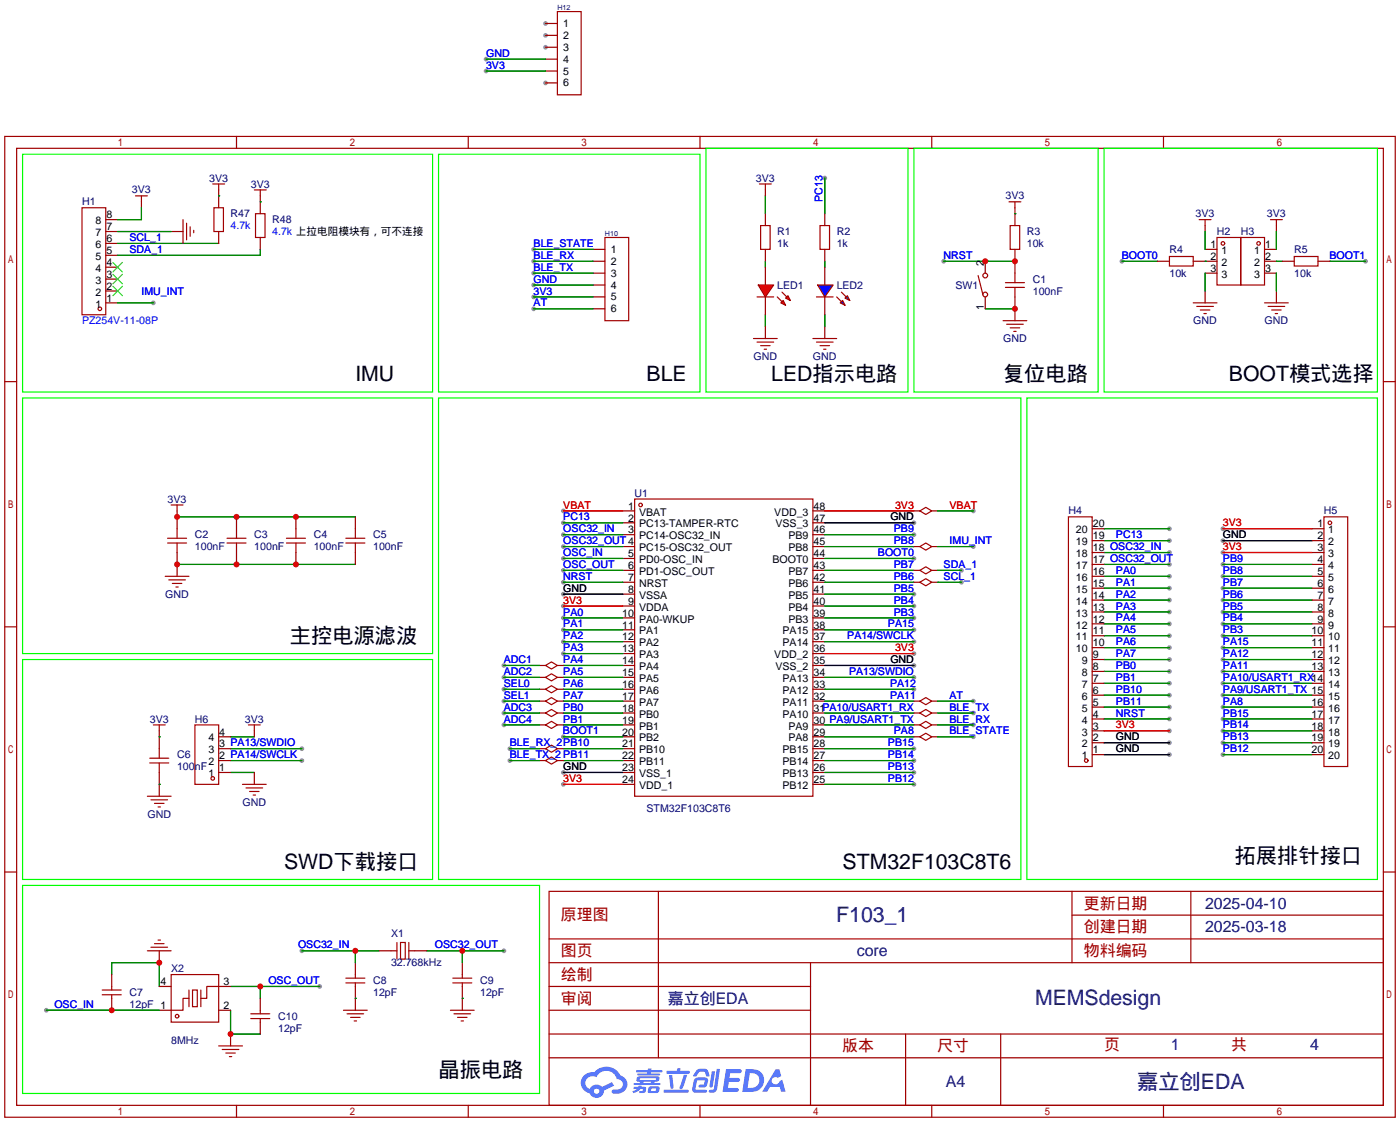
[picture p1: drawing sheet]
<svg xmlns="http://www.w3.org/2000/svg" width="299mm" height="240mm" viewBox="0 0 299 240" stroke-linecap="round" stroke-linejoin="round" font-family="sans-serif">
<g fill="#999">
<circle cx="116.6" cy="5" r=".51"/>
<circle cx="116.6" cy="7.6" r=".51"/>
<circle cx="116.6" cy="10.1" r=".51"/>
<circle cx="116.6" cy="17.7" r=".51"/>
<circle cx="176.3" cy="38" r=".51"/>
<circle cx="64.5" cy="160" r=".51"/>
<circle cx="64.5" cy="162.5" r=".51"/>
<circle cx="249.9" cy="113" r=".51"/>
<circle cx="249.9" cy="115.5" r=".51"/>
<circle cx="249.9" cy="118" r=".51"/>
<circle cx="249.9" cy="120.6" r=".51"/>
<circle cx="249.9" cy="123.1" r=".51"/>
<circle cx="249.9" cy="125.7" r=".51"/>
<circle cx="249.9" cy="128.2" r=".51"/>
<circle cx="249.9" cy="130.7" r=".51"/>
<circle cx="249.9" cy="133.3" r=".51"/>
<circle cx="249.9" cy="135.8" r=".51"/>
<circle cx="249.9" cy="138.4" r=".51"/>
<circle cx="249.9" cy="140.9" r=".51"/>
<circle cx="249.9" cy="143.4" r=".51"/>
<circle cx="249.9" cy="146" r=".51"/>
<circle cx="249.9" cy="148.5" r=".51"/>
<circle cx="249.9" cy="151.1" r=".51"/>
<circle cx="249.9" cy="153.6" r=".51"/>
<circle cx="249.9" cy="156.1" r=".51"/>
<circle cx="249.9" cy="158.7" r=".51"/>
<circle cx="249.9" cy="161.2" r=".51"/>
<circle cx="261.4" cy="113" r=".51"/>
<circle cx="261.4" cy="115.5" r=".51"/>
<circle cx="261.4" cy="118" r=".51"/>
<circle cx="261.4" cy="135.8" r=".51"/>
<circle cx="261.4" cy="133.3" r=".51"/>
<circle cx="261.4" cy="130.7" r=".51"/>
<circle cx="261.4" cy="128.2" r=".51"/>
<circle cx="261.4" cy="125.7" r=".51"/>
<circle cx="261.4" cy="120.6" r=".51"/>
<circle cx="261.4" cy="123.1" r=".51"/>
<circle cx="261.4" cy="138.4" r=".51"/>
<circle cx="261.4" cy="140.9" r=".51"/>
<circle cx="261.4" cy="143.4" r=".51"/>
<circle cx="261.4" cy="146" r=".51"/>
<circle cx="261.4" cy="148.5" r=".51"/>
<circle cx="261.4" cy="151.1" r=".51"/>
<circle cx="261.4" cy="161.2" r=".51"/>
<circle cx="261.4" cy="158.7" r=".51"/>
<circle cx="261.4" cy="156.1" r=".51"/>
<circle cx="261.4" cy="153.6" r=".51"/>
<circle cx="201.7" cy="55.8" r=".51"/>
<circle cx="195.3" cy="167.6" r=".51"/>
<circle cx="195.3" cy="165" r=".51"/>
<circle cx="195.3" cy="162.5" r=".51"/>
<circle cx="195.3" cy="160" r=".51"/>
<circle cx="195.3" cy="147.3" r=".51"/>
<circle cx="195.3" cy="144.7" r=".51"/>
<circle cx="195.3" cy="137.1" r=".51"/>
<circle cx="195.3" cy="134.6" r=".51"/>
<circle cx="195.3" cy="132" r=".51"/>
<circle cx="195.3" cy="129.5" r=".51"/>
<circle cx="195.3" cy="126.9" r=".51"/>
<circle cx="195.3" cy="114.2" r=".51"/>
<circle cx="195.3" cy="119.3" r=".51"/>
<circle cx="195.3" cy="111.7" r=".51"/>
<circle cx="120.4" cy="109.2" r=".51"/>
<circle cx="120.4" cy="111.7" r=".51"/>
<circle cx="120.4" cy="114.2" r=".51"/>
<circle cx="120.4" cy="116.8" r=".51"/>
<circle cx="120.4" cy="119.3" r=".51"/>
<circle cx="120.4" cy="121.9" r=".51"/>
<circle cx="120.4" cy="124.4" r=".51"/>
<circle cx="120.4" cy="129.5" r=".51"/>
<circle cx="120.4" cy="132" r=".51"/>
<circle cx="120.4" cy="134.6" r=".51"/>
<circle cx="120.4" cy="137.1" r=".51"/>
<circle cx="120.4" cy="139.6" r=".51"/>
<circle cx="120.4" cy="157.4" r=".51"/>
<circle cx="120.4" cy="167.6" r=".51"/>
<circle cx="120.4" cy="126.9" r=".51"/>
<circle cx="120.4" cy="165" r=".51"/>
<circle cx="195.3" cy="139.6" r=".51"/>
<circle cx="195.3" cy="142.2" r=".51"/>
<circle cx="239.8" cy="55.8" r=".51"/>
<circle cx="291.8" cy="55.8" r=".51"/>
<circle cx="68.3" cy="210.8" r=".51"/>
<circle cx="9.9" cy="215.8" r=".51"/>
<circle cx="64.5" cy="203.1" r=".51"/>
<circle cx="107.7" cy="203.1" r=".51"/>
<circle cx="109" cy="160" r=".51"/>
<circle cx="109" cy="162.5" r=".51"/>
<circle cx="205.5" cy="124.4" r=".51"/>
<circle cx="205.5" cy="121.9" r=".51"/>
<circle cx="208" cy="152.3" r=".51"/>
<circle cx="208" cy="154.9" r=".51"/>
<circle cx="114" cy="53.3" r=".51"/>
<circle cx="114" cy="55.8" r=".51"/>
<circle cx="114" cy="58.4" r=".51"/>
<circle cx="114" cy="60.9" r=".51"/>
<circle cx="114" cy="63.4" r=".51"/>
<circle cx="114" cy="66" r=".51"/>
<circle cx="208" cy="157.4" r=".51"/>
<circle cx="208" cy="149.8" r=".51"/>
<circle cx="32.8" cy="64.7" r=".51"/>
<circle cx="103.9" cy="12.6" r=".51"/>
<circle cx="103.9" cy="15.2" r=".51"/>
<circle cx="208" cy="109.2" r=".51"/>
<circle cx="107.7" cy="147.3" r=".51"/>
<circle cx="107.7" cy="149.8" r=".51"/>
<circle cx="107.7" cy="152.3" r=".51"/>
<circle cx="107.7" cy="154.9" r=".51"/>
<circle cx="107.7" cy="142.2" r=".51"/>
<circle cx="107.7" cy="144.7" r=".51"/>
<circle cx="208" cy="116.8" r=".51"/>
</g>
<g fill="none" stroke="#a10000" stroke-width=".25">
<path d="M1 29.1h297.2v209.6h-297.2zM3.6 31.7h292.1v204.5h-292.1zM50.5 29.1v2.6M100.1 29.1v2.6M149.6 29.1v2.6M199.1 29.1v2.6M248.7 29.1v2.6M1 81.5h2.6M295.7 81.5h2.5M1 133.9h2.6M295.7 133.9h2.5M1 186.3h2.6"/>
<path d="M117.3 190.4h178.4v45.8h-178.4zM140.7 190.4v35.6M229.1 190.4v15.3M229.1 195.5h66.6M254.5 190.4v15.3M295.7 186.3h2.5M117.3 210.8h55.9M117.3 205.7h178.4M117.3 215.8h55.9M117.3 200.6h178.4M173.2 205.7v30.5M50.5 236.2v2.5"/>
<path d="M100.1 236.2v2.5M117.3 226h178.4M117.3 220.9h178.4M149.6 236.2v2.5M193.5 220.9v15.3M199.1 236.2v2.5M213.9 220.9v15.3M248.7 236.2v2.5"/>
</g>
<g fill="#5487ff">
<path d="M155.2 228.4h2.6a.48 .48 0 0 1 .7 .4 .48 .48 0 0 1-.6 .5h-1.8l-.2 1h1.9a.43 .43 0 0 1 .4 .5 .43 .43 0 0 1-.5 .3h-1.9l-.2 1.3h1.7a.45 .45 0 0 1 .5 .2 .45 .45 0 0 1-.1 .6l-3.3 .1z"/>
<path d="M165.7 228.5h.9l.4 1.4-.8 .4a.84 .84 0 0 0-1.2 .2 .84 .84 0 0 0 .4 1.2 .84 .84 0 0 0 1.1-.4l.1-.3 .6-.3 .7 2.5h-1l-.2-1h-2.1l-.6 1h-1.1z"/>
<path d="M152.1 228.9h.7l-.5 3.2a.36 .36 0 0 1-.3 .3 .36 .36 0 0 1-.4-.4z"/>
<path d="M153.2 228.4h.7l-.6 4.3a1.13 1.13 0 0 1-1.8 .6l.2-.4 .7-.1 .2-.2z"/>
<path d="M148.9 228.7l.6-.4h1a.77 .77 0 0 1 .9 .6l.3 .9-.2 .2h-.5l-.3-.9-.2-.1h-1l-.7 1-.6-.1-.1-.1z"/>
<path d="M148.4 230.5l.6-.3h1.7a.81 .81 0 0 1 .7 .5 .81 .81 0 0 1-.2 .9 .81 .81 0 0 1-.9 .8h-.7a.32 .32 0 0 1-.3-.4 .32 .32 0 0 1 .4-.3h.7l.2-.9-1.6 .1-.4 1.9h2.2a.32 .32 0 0 1 .3 .4 .32 .32 0 0 1-.4 .3l-2.2-.1-.5-.3-.1-.5z"/>
<path d="M141.9 232.8h5a.33 .33 0 0 1 .3 .4 .33 .33 0 0 1-.3 .3h-4.9l-.2-.2z"/>
<path d="M146.1 229.6h.8l-.7 2a.98 .98 0 0 1-.7 1.1l-.3-.3z"/>
<path d="M143 229.7h.7l.3 2.6a.34 .34 0 0 1-.3 .3 .34 .34 0 0 1-.4-.2z"/>
<path d="M142.5 228.8h2.1l.3-.6h.6l-.1 .6h1.7a.32 .32 0 0 1 .4 .3 .32 .32 0 0 1-.4 .3h-4.5l-.2-.1z"/>
<path d="M135.5 232.2h.9l.1-.2h.6v.2h.8a.82 .82 0 0 1-.5 1.3h-.8v-.4h.7l.1-.4a.68 .68 0 0 0-1 .4l-1.1 .4-.1-.4 .9-.4h-.7z"/>
<path d="M136 228.6h2.4l.1-.3h.7v.3h2.2l.2 .3-.2 .2h-2.3v.3h1.8l.2 .2-.2 .2h-4.5l-.1-.4h2l.1-.3h-2.3l-.1-.1z"/>
<path d="M159.4 228.4l-.8 4.9h1.7a2.5 2.5 0 0 0 3-2.5 2.5 2.5 0 0 0-3.1-2.4zM160.3 229.3a1.61 1.61 0 0 1 2 1.4 1.61 1.61 0 0 1-1.8 1.7h-.7z"/>
<path d="M136.2 230.2a.55 .55 0 0 0-.2 .7 .55 .55 0 0 0 .7 .2l.1 .3h-1.3v.4h5.4l.3-.2-.2-.2h-1.2l.2-.3a.7 .7 0 0 0 .8-.2 .7 .7 0 0 0 0-.9h-4.2zM136.8 230.4h3.3l.1 .1-.2 .2h-3.2zM137.5 231.1h1.7l-.2 .3h-1.4z"/>
<path d="M138.6 232.3a1.05 1.05 0 0 0 0 1.2 2.91 2.91 0 0 0 2.2-.2 .98 .98 0 0 0 0-1.2h-1.6zM139.2 232.6l.9-.1 .1 .4-.2 .2h-.8z"/>
<path d="M124.9 229.7a2.23 2.23 0 0 0-.7 2.3 2.23 2.23 0 0 0 1.8 1.6 1.58 1.58 0 0 0 1.8 .9 1.58 1.58 0 0 0 1.3-1.5l2.2-1-.5-.8-2.1 1a1.65 1.65 0 0 0-2.7 .5 1.45 1.45 0 0 1-.8-2 1.45 1.45 0 0 1 2-.7l.3 .2a2.3 2.3 0 0 1 2.3-1.4 2.3 2.3 0 0 1 2 1.8 1.12 1.12 0 0 1 1.3 1 1.12 1.12 0 0 1-1.1 1.2h-.7a.45 .45 0 0 0-.6 .3 .45 .45 0 0 0 .5 .6 2.21 2.21 0 0 0 2.2-.6 2.21 2.21 0 0 0 .5-2.3 2.13 2.13 0 0 0-1.3-1 3.3 3.3 0 0 0-5.6-.7l-1.1 .1zM127 233.2a.57 .57 0 0 1 1.1 0 .57 .57 0 0 1-1.1 0z"/>
</g>
<g fill="none" stroke="#008700" stroke-width=".25">
<path d="M176.3 38v7.7M163.6 41.8v3.9M163.6 55.8v1.3M176.3 55.8v1.3M201.7 55.8h15.2M163.6 67.2v2.6M176.3 67.2v2.6M210.6 66h6.3M37.8 110.4h38.1M236 113h13.9M236 115.5h13.9M236 118h13.9"/>
<path d="M37.8 120.6h38.1M236 120.6h13.9M236 123.1h13.9M236 125.7h13.9M236 128.2h13.9M236 130.7h13.9M236 133.3h13.9M236 135.8h13.9M236 138.4h13.9M261.4 120.6h19M261.4 123.1h19M261.4 125.7h19"/>
<path d="M261.4 128.2h19M261.4 130.7h19M261.4 133.3h19M261.4 135.8h19M261.4 138.4h19M49.3 160h15.2M49.3 157.4h5.1M236 140.9h13.9M236 143.4h13.9M236 146h13.9M236 148.5h13.9M236 151.1h13.9"/>
<path d="M236 153.6h13.9M261.4 140.9h19M261.4 143.4h19M261.4 146h19M261.4 148.5h19M261.4 151.1h19M261.4 153.6h19M261.4 158.7h19M261.4 156.1h19M49.3 165h5.1M49.3 162.5h15.2M261.4 161.2h19"/>
</g>
<path d="M150.9 31.7h43.2v52.1h-43.2zM195.3 31.7h39.4v52.1h-39.4zM236 31.7h58.4v52.1h-58.4zM93.7 85h124.5v102.9h-124.5zM219.5 85h74.9v102.9h-74.9zM4.8 140.9h87.7v47h-87.7zM4.8 189.2h110.5v44.4h-110.5z" fill="none" stroke="#0f0" stroke-width=".25"/>
<path d="M261.4 113h19M261.4 118h19M236 156.1h13.9" fill="none" stroke="#f00" stroke-width=".25"/>
<path d="M261.4 115.5h19M236 158.7h13.9M236 161.2h13.9" fill="none" stroke="#000" stroke-width=".25"/>
<path d="M163.6 57.1v3.8M163.6 63.4v3.8" fill="none" stroke="#870000" stroke-width=".25"/>
<path d="M161.8 63.4h3.6" fill="none" stroke="#a10000" stroke-width=".25"/>
<g fill="#f00" stroke="#a10000" stroke-width=".25">
<path d="M162.1 60.9h3.3l-1.8 2.5z"/>
<path d="M168.4 63.2l.5 1-1-.5z"/>
<path d="M166.9 64.7l.5-.5 .5 1z"/>
</g>
<path d="M166.1 63.4l1 1.1M167.1 62.4l1 1M174.5 63.4h3.6" fill="none" stroke="#a10000" stroke-width=".25"/>
<path d="M176.3 57.1v3.8M176.3 63.4v3.8" fill="none" stroke="#870000" stroke-width=".25"/>
<g fill="#00f" stroke="#a10000" stroke-width=".25">
<path d="M174.8 60.9h3.3l-1.8 2.5z"/>
<path d="M181.1 63.2l.5 1-1-.5z"/>
<path d="M179.6 64.7l.5-.5 .5 1z"/>
</g>
<g fill="none" stroke="#a10000" stroke-width=".25">
<path d="M119.1 2.5h5.1v17.8h-5.1zM45.5 39.3h2.5M46.7 39.3v1.3M162.3 39.3h2.5M163.6 39.3v1.3M17.5 44.4h5.1v22.8h-5.1zM29 41.8h2.5M30.2 41.8v1.3M39.1 46.9v5.1M39.9 47.7v3.5M40.6 48.5v2M41.4 49.2v.5"/>
<path d="M45.7 44.4h2.1v5.1h-2.1zM54.4 40.6h2.5M54.6 45.7h2v5h-2zM55.6 40.6v1.2M129.3 50.7h5.1v17.8h-5.1zM162.6 48.2h2v5.1h-2zM175.3 48.2h2v5.1h-2zM209 58.9l1.1 4M215.6 43.1h2.6M215.9 48.2h2v5.1h-2zM216.9 43.1v1.3M216.9 58.4v2"/>
<path d="M249.9 54.8h5.1v2h-5.1zM256.3 46.9h2.5M257.6 46.9v1.3M260.1 50.7h5.1v10.2h-5.1zM265.2 50.7h5.1v10.2h-5.1zM271.5 46.9h2.6M272.8 46.9v1.3M276.6 54.8h5.1v2h-5.1zM161 72.3h5.1M161.8 73.1h3.6M162.6 73.9h2M163.3 74.6h.5"/>
<path d="M173.7 72.3h5.1M174.5 73.1h3.6M175.3 73.9h2M176 74.6h.5M178.8 63.4l1 1.1M179.8 62.4l1 1M214.4 68.5h5.1M214.9 61.4h4M214.9 60.4h4M215.1 69.3h3.6M215.9 70h2M216.7 70.8h.5"/>
<path d="M216.9 61.4v2M255 64.7h5.1M255.8 65.5h3.5M256.5 66.2h2.1M257.3 67h.5M270.3 64.7h5M271 65.5h3.6M271.8 66.2h2M272.5 67h.5M35.8 116h4.1M35.8 115h4.1M36.6 107.9h2.5"/>
<path d="M37.8 107.9v1.3M37.8 113v2M37.8 116v2M48.5 116h4.1M48.5 115h4.1M50.5 113v2M50.5 116v2M61.2 116h4.1M61.2 115h4.1M63.2 113v2M63.2 116v2M73.9 116h4.1"/>
<path d="M73.9 115h4.1M75.9 113v2M75.9 116v2M135.6 106.6h38.1v63.5h-38.1zM196.6 109.2l1.3-.8 1.2 .8-1.2 .7zM196.6 116.8l1.3-.8 1.2 .8-1.2 .7zM228.3 110.4h5.1v53.4h-5.1zM283 110.4h5v53.4h-5zM35.3 123.1h5.1M36.1 123.9h3.5M36.8 124.7h2.1M37.6 125.4h.5"/>
<path d="M196.6 124.4l1.3-.8 1.2 .8-1.2 .8zM196.6 121.9l1.3-.8 1.2 .8-1.2 .7zM32.8 154.9h2.5M34 154.9v1.2M34 160v2M41.7 154.9h5v12.7h-5zM53.1 154.9h2.5M54.4 154.9v1.2M116.6 160l1.3-.8 1.2 .8-1.2 .7zM116.6 147.3l1.3-.8 1.2 .8-1.2 .7zM116.6 149.8l1.3-.8 1.2 .8-1.2 .8zM116.6 152.3l1.3-.7 1.2 .7-1.2 .8z"/>
<path d="M116.6 154.9l1.3-.8 1.2 .8-1.2 .7zM116.6 142.2l1.3-.8 1.2 .8-1.2 .7zM116.6 144.7l1.3-.7 1.2 .7-1.2 .8zM196.6 152.3l1.3-.7 1.2 .7-1.2 .8zM196.6 154.9l1.3-.8 1.2 .8-1.2 .7zM196.6 157.4l1.3-.7 1.2 .7-1.2 .8zM196.6 149.8l1.3-.8 1.2 .8-1.2 .8zM31.5 170.1h5.1M32 163h4.1M32 162h4.1M32.3 170.9h3.5M33 171.6h2.1"/>
<path d="M33.8 172.4h.5M34 163v2M51.8 167.6h5.1M52.6 168.3h3.5M53.3 169.1h2.1M54.1 169.9h.5M116.6 162.5l1.3-.8 1.2 .8-1.2 .8zM21.8 212.5h4.1M21.8 211.5h4.1M23.9 210.8v.7M23.9 212.5v.8M31.5 203.1h5.1"/>
<path d="M32.3 202.4h3.5M33 201.6h2.1M33.8 200.9h.5M36.6 208.2h10.1v10.2h-10.1zM40.4 213.3h-1.3v2.5h-2.5M40.4 211.5v3.6M41.1 211.5h1.1v3.6h-1.1zM42.9 211.5v3.6M46.7 210.8h-2.5v2.5h-1.3M53.6 216.6h4.1M53.6 217.6h4.1M55.6 215.8v.8"/>
<path d="M55.6 217.6v.8M73.4 215.8h5.1M73.9 210h4.1M73.9 209h4.1M74.2 216.6h3.5M74.9 217.4h2.1M75.7 218.1h.5M75.9 208.2v.8M75.9 210v.8M83.6 203.1h1.2M84.8 201.4v3.5M85.6 201.4h1v3.5h-1z"/>
<path d="M87.4 203.1h1.2M87.4 201.4v3.5M96.3 215.8h5M96.8 210h4M96.8 209h4M97 216.6h3.6M97.8 217.4h2M98.6 218.1h.5M98.8 208.2v.8M98.8 210v.8M46.7 223.5h5.1M47.5 224.2h3.6"/>
<path d="M48.3 225h2M49 225.7h.5"/>
<circle cx="210.6" cy="58.9" r=".51"/>
<circle cx="261.4" cy="52" r=".38"/>
<circle cx="269" cy="52" r=".38"/>
<circle cx="21.3" cy="66" r=".38"/>
<circle cx="210.6" cy="62.9" r=".51"/>
<circle cx="136.9" cy="107.9" r=".38"/>
<circle cx="284.2" cy="111.7" r=".38"/>
<circle cx="45.5" cy="166.3" r=".38"/>
<circle cx="232.2" cy="162.5" r=".38"/>
<circle cx="37.8" cy="217.1" r=".38"/>
</g>
<g fill="none" stroke="#870000" stroke-width=".25">
<path d="M116.6 5h2.5M116.6 7.6h2.5M116.6 10.1h2.5M116.6 12.6h2.5M116.6 15.2h2.5M116.6 17.7h2.5M22.6 59.6h2.5M22.6 57.1h2.5M22.6 54.5h2.5M22.6 52h2.5M22.6 49.5h2.5M22.6 46.9h2.5"/>
<path d="M30.2 43.1v1.3M36.6 49.5h2.5M46.7 40.6v3.8M46.7 49.5v2.5M55.6 41.8v3.9M55.6 50.7v2.6M126.7 53.3h2.6M126.7 55.8h2.6M126.7 58.4h2.6M163.6 40.6v1.2M163.6 45.7v2.5M163.6 53.3v2.5"/>
<path d="M176.3 45.7v2.5M176.3 53.3v2.5M210.6 55.8v2.6M216.9 44.4v3.8M216.9 53.3v5.1M247.4 55.8h2.5M255 55.8h5.1M257.6 48.2v1.3M257.6 53.3h2.5M257.6 58.4h2.5M270.3 53.3h2.5M270.3 55.8h2.5"/>
<path d="M270.3 58.4h2.5M272.8 48.2v1.3M274.1 55.8h2.5M281.7 55.8h2.5M22.6 64.7h2.5M22.6 62.2h2.5M126.7 60.9h2.6M126.7 63.4h2.6M126.7 66h2.6M163.6 69.8v2.5M176.3 69.8v2.5M210.6 63.4v2.6"/>
<path d="M216.9 63.4v5.1M257.6 62.2v2.5M272.8 62.2v2.5M37.8 109.2v3.8M37.8 118v5.1M50.5 110.4v2.6M50.5 118v2.6M63.2 110.4v2.6M63.2 118v2.6M75.9 110.4v2.6M75.9 118v2.6M133.1 109.2h2.5"/>
<path d="M133.1 111.7h2.5M133.1 114.2h2.5M133.1 116.8h2.5M133.1 119.3h2.5M173.7 109.2h2.6M173.7 111.7h2.6M173.7 114.2h2.6M173.7 116.8h2.6M173.7 119.3h2.6M195.3 109.2h1.3M195.3 116.8h1.3M199.1 109.2h1.3"/>
<path d="M199.1 116.8h1.3M233.4 118h2.6M233.4 115.5h2.6M233.4 113h2.6M280.4 118h2.6M280.4 115.5h2.6M280.4 113h2.6M133.1 121.9h2.5M133.1 124.4h2.5M133.1 126.9h2.5M133.1 129.5h2.5M133.1 132h2.5"/>
<path d="M133.1 134.6h2.5M133.1 137.1h2.5M133.1 139.6h2.5M173.7 121.9h2.6M173.7 124.4h2.6M173.7 126.9h2.6M173.7 129.5h2.6M173.7 132h2.6M173.7 134.6h2.6M173.7 137.1h2.6M173.7 139.6h2.6M195.3 121.9h1.3"/>
<path d="M195.3 124.4h1.3M199.1 121.9h1.3M199.1 124.4h1.3M233.4 138.4h2.6M233.4 135.8h2.6M233.4 133.3h2.6M233.4 130.7h2.6M233.4 128.2h2.6M233.4 125.7h2.6M233.4 123.1h2.6M233.4 120.6h2.6M280.4 138.4h2.6"/>
<path d="M280.4 135.8h2.6M280.4 133.3h2.6M280.4 130.7h2.6M280.4 128.2h2.6M280.4 125.7h2.6M280.4 123.1h2.6M280.4 120.6h2.6M34 156.1v3.9M46.7 160h2.6M46.7 157.4h2.6M54.4 156.1v1.3M115.3 160h1.3"/>
<path d="M115.3 142.2h1.3M115.3 144.7h1.3M115.3 147.3h1.3M115.3 149.8h1.3M115.3 152.3h1.3M115.3 154.9h1.3M119.1 160h1.3M119.1 142.2h1.3M119.1 144.7h1.3M119.1 147.3h1.3M119.1 149.8h1.3M119.1 152.3h1.3"/>
<path d="M119.1 154.9h1.3M133.1 160h2.5M133.1 157.4h2.5M133.1 142.2h2.5M133.1 144.7h2.5M133.1 147.3h2.5M133.1 149.8h2.5M133.1 152.3h2.5M133.1 154.9h2.5M173.7 160h2.6M173.7 157.4h2.6M173.7 142.2h2.6"/>
<path d="M173.7 144.7h2.6M173.7 147.3h2.6M173.7 149.8h2.6M173.7 152.3h2.6M173.7 154.9h2.6M195.3 157.4h1.3M195.3 149.8h1.3M195.3 152.3h1.3M195.3 154.9h1.3M199.1 157.4h1.3M199.1 149.8h1.3M199.1 152.3h1.3"/>
<path d="M199.1 154.9h1.3M233.4 158.7h2.6M233.4 156.1h2.6M233.4 153.6h2.6M233.4 151.1h2.6M233.4 148.5h2.6M233.4 146h2.6M233.4 143.4h2.6M233.4 140.9h2.6M280.4 158.7h2.6M280.4 156.1h2.6M280.4 153.6h2.6"/>
<path d="M280.4 151.1h2.6M280.4 148.5h2.6M280.4 146h2.6M280.4 143.4h2.6M280.4 140.9h2.6M34 165v5.1M46.7 165h2.6M46.7 162.5h2.6M54.4 165v2.6M115.3 162.5h1.3M119.1 162.5h1.3M133.1 165h2.5"/>
<path d="M133.1 162.5h2.5M133.1 167.6h2.5M173.7 165h2.6M173.7 162.5h2.6M173.7 167.6h2.6M233.4 161.2h2.6M280.4 161.2h2.6M23.9 208.2v2.6M23.9 213.3v2.5M34 203.1v2.6M34 215.8h2.6M34 210.8h2.6"/>
<path d="M46.7 215.8h2.6M46.7 210.8h2.6M55.6 213.3v2.5M55.6 218.4v2.5M75.9 205.7v2.5M75.9 210.8v5M81 203.1h2.6M88.6 203.1h2.6M98.8 205.7v2.5M98.8 210.8v5M49.3 220.9v2.6"/>
</g>
<g fill="none" stroke="#008700" stroke-width=".25">
<path d="M103.9 12.6h12.7M103.9 15.2h12.7M25.1 52h21.6M25.1 49.5h11.5M30.2 44.4v2.5h-5.1M46.7 41.8h.1M55.6 43.1h.1M55.6 53.3v1.2h-30.5M114 55.8h12.7M114 53.3h12.7M114 58.4h12.7M216.9 45.7h.1"/>
<path d="M239.8 55.8h7.6M257.6 55.8h.1M257.6 49.5v3.8M257.6 58.4v3.8M272.8 55.8h1.3M272.8 49.5v3.8M272.8 58.4v3.8M284.2 55.8h7.6M25.1 64.7h7.7M114 60.9h12.7M114 63.4h12.7M114 66h12.7"/>
<path d="M120.4 116.8h12.7M120.4 114.2h12.7M120.4 119.3h12.7M120.4 111.7h12.7M176.3 116.8h19M176.3 114.2h19M176.3 119.3h19M200.4 116.8h7.6M200.4 109.2h7.6M120.4 137.1h12.7M120.4 134.6h12.7M120.4 132h12.7"/>
<path d="M120.4 124.4h12.7M120.4 121.9h12.7M120.4 139.6h12.7M176.3 137.1h19M176.3 134.6h19M176.3 132h19M176.3 129.5h19M176.3 126.9h19M176.3 124.4h19M176.3 121.9h19M200.4 124.4h5.1M200.4 121.9h5.1"/>
<path d="M34 157.4h.1M107.7 154.9h7.6M107.7 149.8h7.6M107.7 147.3h7.6M107.7 144.7h7.6M107.7 152.3h7.6M107.7 142.2h7.6M109 160h6.3M120.4 160h12.7M120.4 157.4h12.7M120.4 154.9h12.7M120.4 149.8h12.7"/>
<path d="M120.4 147.3h12.7M120.4 144.7h12.7M120.4 152.3h12.7M120.4 142.2h12.7M176.3 160h19M176.3 157.4h19M176.3 154.9h19M176.3 149.8h19M176.3 147.3h19M176.3 144.7h19M176.3 152.3h19M200.4 157.4h7.6"/>
<path d="M200.4 154.9h7.6M200.4 149.8h7.6M200.4 152.3h7.6M34 167.6h.1M109 162.5h6.3M120.4 162.5h12.7M176.3 167.6h19M176.3 165h19M176.3 162.5h19M9.9 215.8h24.1M23.9 208.2v-2.5h10.1v5.1M49.3 210.8h19"/>
<path d="M49.3 215.8v5.1h6.3M55.6 210.8v2.5M64.5 203.1h16.5M75.9 213.3h.1M75.9 203.1v2.6M91.2 203.1h16.5M98.8 213.3h.1M98.8 203.1v2.6"/>
</g>
<path d="M120.4 109.2h12.7M176.3 109.2h19M120.4 129.5h12.7M176.3 139.6h19M120.4 167.6h12.7" fill="none" stroke="#f00" stroke-width=".25"/>
<path d="M176.3 111.7h19M120.4 126.9h12.7M176.3 142.2h19M120.4 165h12.7" fill="none" stroke="#000" stroke-width=".25"/>
<path d="M4.8 33h87.7v50.8h-87.7zM93.7 33h55.9v50.8h-55.9zM4.8 85h87.7v54.6h-87.7z" fill="none" stroke="#0f0" stroke-width=".25"/>
<path d="M24.1 58.6l2.1 2M24.1 56.1l2.1 2M26.2 58.6l-2.1 2M26.2 56.1l-2.1 2M24.1 61.2l2.1 2M26.2 61.2l-2.1 2" fill="none" stroke="#3c3" stroke-width=".25"/>
<g fill="#c00">
<circle cx="216.9" cy="66" r=".63"/>
<circle cx="210.6" cy="55.8" r=".63"/>
<circle cx="216.9" cy="55.8" r=".63"/>
<circle cx="50.5" cy="110.4" r=".63"/>
<circle cx="37.8" cy="110.4" r=".63"/>
<circle cx="63.2" cy="110.4" r=".63"/>
<circle cx="50.5" cy="120.6" r=".63"/>
<circle cx="37.8" cy="120.6" r=".63"/>
<circle cx="63.2" cy="120.6" r=".63"/>
<circle cx="55.6" cy="210.8" r=".63"/>
<circle cx="49.3" cy="220.9" r=".63"/>
<circle cx="34" cy="205.7" r=".63"/>
<circle cx="23.9" cy="215.8" r=".63"/>
<circle cx="75.9" cy="203.1" r=".63"/>
<circle cx="98.8" cy="203.1" r=".63"/>
</g>
<g font-size="4.5">
<text x="75.9" y="81.5">IMU</text>
<text x="138.2" y="81.5">BLE</text>
<text x="164.8" y="81.5">LED指示电路</text>
<text x="214.4" y="81.5">复位电路</text>
<text x="262.6" y="81.5">BOOT模式选择</text>
<text x="62" y="137.4">主控电源滤波</text>
<text x="60.7" y="185.6">SWD下载接口</text>
<text x="180.1" y="185.6">STM32F103C8T6</text>
<text x="263.9" y="184.3">拓展排针接口</text>
<text x="93.7" y="230.1">晶振电路</text>
</g>
<g font-size="4.5" fill="#000080">
<text x="178.7" y="197">F103_1</text>
<text x="221.2" y="214.8">MEMSdesign</text>
<text x="243" y="232.6">嘉立创EDA</text>
</g>
<g font-size="3.4" fill="#a00000">
<text x="119.9" y="196.7">原理图</text>
<text x="231.6" y="194.1">更新日期</text>
<text x="231.6" y="199.2">创建日期</text>
<text x="119.9" y="209.4">绘制</text>
<text x="119.9" y="204.3">图页</text>
<text x="231.6" y="204.3">物料编码</text>
<text x="119.9" y="214.4">审阅</text>
<text x="180" y="224.6">版本</text>
<text x="200.3" y="224.6">尺寸</text>
<text x="236" y="224.3">页</text>
<text x="263.1" y="224.3">共</text>
</g>
<g font-size="3.4" fill="#000080">
<text x="257.6" y="194.1">2025-04-10</text>
<text x="257.6" y="199.2">2025-03-18</text>
<text x="183.1" y="204.3">core</text>
<text x="142.7" y="214.4">嘉立创EDA</text>
<text x="250.3" y="224.3">1</text>
<text x="280" y="224.3">4</text>
<text x="202.1" y="232.2">A4</text>
</g>
<g font-size="2.3">
<text x="120.4" y="5.8">1</text>
<text x="120.4" y="8.3">2</text>
<text x="120.4" y="10.8">3</text>
<text x="120.4" y="13.4">4</text>
<text x="120.4" y="15.9">5</text>
<text x="120.4" y="18.5">6</text>
<text x="20.4" y="47.9">8</text>
<text x="22.7" y="46.7">8</text>
<text x="20.4" y="53">6</text>
<text x="20.4" y="50.5">7</text>
<text x="22.7" y="51.7">6</text>
<text x="22.7" y="49.2">7</text>
<text x="258.7" y="53">1</text>
<text x="270.4" y="53">1</text>
<text x="20.4" y="58.1">4</text>
<text x="20.4" y="55.5">5</text>
<text x="22.7" y="59.4">3</text>
<text x="22.7" y="56.8">4</text>
<text x="22.7" y="54.3">5</text>
<text x="130.6" y="54">1</text>
<text x="130.6" y="56.6">2</text>
<text x="130.6" y="59.1">3</text>
<text x="210.3" y="56.8" transform="rotate(-90 210.3 56.8)">2</text>
<text x="258.7" y="55.5">2</text>
<text x="258.7" y="58.1">3</text>
<text x="261" y="54.3">1</text>
<text x="261" y="56.8">2</text>
<text x="261" y="59.4">3</text>
<text x="268.1" y="54.3">1</text>
<text x="268.1" y="56.8">2</text>
<text x="268.1" y="59.4">3</text>
<text x="270.4" y="55.5">2</text>
<text x="270.4" y="58.1">3</text>
<text x="20.4" y="65.7">1</text>
<text x="20.4" y="63.2">2</text>
<text x="20.4" y="60.6">3</text>
<text x="22.7" y="64.4">1</text>
<text x="22.7" y="61.9">2</text>
<text x="130.6" y="61.6">4</text>
<text x="130.6" y="64.2">5</text>
<text x="130.6" y="66.7">6</text>
<text x="210.3" y="66.2" transform="rotate(-90 210.3 66.2)">1</text>
<text x="134.2" y="108.9">1</text>
<text x="134.2" y="111.4">2</text>
<text x="134.2" y="114">3</text>
<text x="136.6" y="110.2">VBAT</text>
<text x="136.6" y="112.7">PC13-TAMPER-RTC</text>
<text x="165.5" y="110.2">VDD_3</text>
<text x="165.7" y="112.7">VSS_3</text>
<text x="173.9" y="114">46</text>
<text x="173.9" y="111.4">47</text>
<text x="173.9" y="108.9">48</text>
<text x="190.3" y="111.2">GND</text>
<text x="230" y="114">20</text>
<text x="233.6" y="112.7">20</text>
<text x="281.6" y="112.7">1</text>
<text x="283.9" y="114">1</text>
<text x="134.2" y="119">5</text>
<text x="136.6" y="115.2">PC14-OSC32_IN</text>
<text x="136.6" y="117.8">PC15-OSC32_OUT</text>
<text x="168.5" y="117.8">PB8</text>
<text x="168.5" y="115.2">PB9</text>
<text x="173.9" y="119">44</text>
<text x="173.9" y="116.5">45</text>
<text x="230" y="119">18</text>
<text x="230" y="116.5">19</text>
<text x="233.6" y="117.8">18 OSC32_IN</text>
<text x="233.6" y="115.2">19</text>
<text x="261.4" y="115">GND</text>
<text x="281.6" y="115.2">2</text>
<text x="281.6" y="117.8">3</text>
<text x="283.9" y="116.5">2</text>
<text x="283.9" y="119">3</text>
<text x="134.2" y="121.6">6</text>
<text x="134.2" y="124.1">7</text>
<text x="136.6" y="120.3">PD0-OSC_IN</text>
<text x="136.6" y="122.9">PD1-OSC_OUT</text>
<text x="136.6" y="125.4">NRST</text>
<text x="165.1" y="120.3">BOOT0</text>
<text x="168.5" y="125.4">PB6</text>
<text x="168.5" y="122.9">PB7</text>
<text x="173.9" y="124.1">42</text>
<text x="173.9" y="121.6">43</text>
<text x="230" y="124.1">16</text>
<text x="230" y="121.6">17</text>
<text x="233.6" y="125.4">15</text>
<text x="233.6" y="122.9">16</text>
<text x="233.6" y="120.3">17 OSC32_OUT</text>
<text x="281.6" y="120.3">4</text>
<text x="281.6" y="122.9">5</text>
<text x="281.6" y="125.4">6</text>
<text x="283.9" y="121.6">4</text>
<text x="283.9" y="124.1">5</text>
<text x="120.4" y="126.4">GND</text>
<text x="133" y="131.7">10</text>
<text x="134.2" y="126.7">8</text>
<text x="134.2" y="129.2">9</text>
<text x="136.6" y="127.9">VSSA</text>
<text x="136.6" y="130.5">VDDA</text>
<text x="168.5" y="130.5">PB4</text>
<text x="168.5" y="127.9">PB5</text>
<text x="173.9" y="131.7">39</text>
<text x="173.9" y="129.2">40</text>
<text x="173.9" y="126.7">41</text>
<text x="230" y="131.7">13</text>
<text x="230" y="129.2">14</text>
<text x="230" y="126.7">15</text>
<text x="233.6" y="130.5">13</text>
<text x="233.6" y="127.9">14</text>
<text x="281.6" y="127.9">7</text>
<text x="281.6" y="130.5">8</text>
<text x="283.9" y="126.7">6</text>
<text x="283.9" y="129.2">7</text>
<text x="283.9" y="131.7">8</text>
<text x="133" y="134.3">11</text>
<text x="133" y="136.8">12</text>
<text x="136.6" y="133">PA0-WKUP</text>
<text x="136.6" y="135.6">PA1</text>
<text x="167.2" y="135.6">PA15</text>
<text x="168.5" y="133">PB3</text>
<text x="173.9" y="136.8">37</text>
<text x="173.9" y="134.3">38</text>
<text x="230" y="136.8">11</text>
<text x="230" y="134.3">12</text>
<text x="233.6" y="135.6">11</text>
<text x="233.6" y="133">12</text>
<text x="280.3" y="135.6">10</text>
<text x="281.6" y="133">9</text>
<text x="283.9" y="134.3">9</text>
<text x="283.9" y="136.8">10</text>
<text x="133" y="139.4">13</text>
<text x="133" y="141.9">14</text>
<text x="136.6" y="138.1">PA2</text>
<text x="136.6" y="140.6">PA3</text>
<text x="136.6" y="143.2">PA4</text>
<text x="165.5" y="140.6">VDD_2</text>
<text x="165.7" y="143.2">VSS_2</text>
<text x="167.2" y="138.1">PA14</text>
<text x="173.9" y="141.9">35</text>
<text x="173.9" y="139.4">36</text>
<text x="190.3" y="141.7">GND</text>
<text x="230" y="139.4">10</text>
<text x="231.2" y="141.9">9</text>
<text x="233.6" y="143.2">8</text>
<text x="233.6" y="140.6">9</text>
<text x="233.6" y="138.1">10</text>
<text x="280.3" y="138.1">11</text>
<text x="280.3" y="140.6">12</text>
<text x="280.3" y="143.2">13</text>
<text x="283.9" y="139.4">11</text>
<text x="283.9" y="141.9">12</text>
<text x="133" y="144.4">15</text>
<text x="133" y="147">16</text>
<text x="133" y="149.5">17</text>
<text x="136.6" y="145.7">PA5</text>
<text x="136.6" y="148.3">PA6</text>
<text x="167.2" y="148.3">PA12</text>
<text x="167.2" y="145.7">PA13</text>
<text x="173.9" y="149.5">32</text>
<text x="173.9" y="147">33</text>
<text x="173.9" y="144.4">34</text>
<text x="231.2" y="149.5">6</text>
<text x="231.2" y="147">7</text>
<text x="231.2" y="144.4">8</text>
<text x="233.6" y="148.3">6</text>
<text x="233.6" y="145.7">7</text>
<text x="283.9" y="144.4">13</text>
<text x="283.9" y="147">14</text>
<text x="283.9" y="149.5">15</text>
<text x="133" y="152.1">18</text>
<text x="133" y="154.6">19</text>
<text x="136.6" y="150.8">PA7</text>
<text x="136.6" y="153.3">PB0</text>
<text x="136.6" y="155.9">PB1</text>
<text x="167.2" y="153.3">PA10</text>
<text x="167.2" y="150.8">PA11</text>
<text x="168.5" y="155.9">PA9</text>
<text x="173.9" y="154.6">30 PA9/USART1_TX</text>
<text x="173.9" y="152.1">31PA10/USART1_RX</text>
<text x="231.2" y="154.6">4</text>
<text x="231.2" y="152.1">5</text>
<text x="233.6" y="155.9">3</text>
<text x="233.6" y="153.3">4</text>
<text x="233.6" y="150.8">5</text>
<text x="280.3" y="150.8">16</text>
<text x="280.3" y="153.3">17</text>
<text x="280.3" y="155.9">18</text>
<text x="283.9" y="152.1">16</text>
<text x="283.9" y="154.6">17</text>
<text x="44.5" y="161">3</text>
<text x="44.5" y="158.4">4</text>
<text x="46.9" y="159.7">3 PA13/SWDIO</text>
<text x="46.9" y="157.1">4</text>
<text x="133" y="157.1">20</text>
<text x="133" y="159.7">21</text>
<text x="136.6" y="158.4">PB2</text>
<text x="136.6" y="161">PB10</text>
<text x="167.2" y="161">PB15</text>
<text x="168.5" y="158.4">PA8</text>
<text x="173.9" y="159.7">28</text>
<text x="173.9" y="157.1">29</text>
<text x="231.2" y="159.7">2</text>
<text x="231.2" y="157.1">3</text>
<text x="233.6" y="161">1</text>
<text x="233.6" y="158.4">2</text>
<text x="238.5" y="158.2">GND</text>
<text x="238.5" y="160.7">GND</text>
<text x="280.3" y="158.4">19</text>
<text x="280.3" y="161">20</text>
<text x="283.9" y="157.1">18</text>
<text x="283.9" y="159.7">19</text>
<text x="44.5" y="166">1</text>
<text x="44.5" y="163.5">2</text>
<text x="46.9" y="164.8">1</text>
<text x="46.9" y="162.2">2 PA14/SWCLK</text>
<text x="120.4" y="164.5">GND</text>
<text x="133" y="162.2">22</text>
<text x="133" y="164.8">23</text>
<text x="133" y="167.3">24</text>
<text x="136.6" y="163.5">PB11</text>
<text x="136.6" y="166">VSS_1</text>
<text x="167.2" y="166">PB13</text>
<text x="167.2" y="163.5">PB14</text>
<text x="173.9" y="167.3">25</text>
<text x="173.9" y="164.8">26</text>
<text x="173.9" y="162.2">27</text>
<text x="231.2" y="162.2">1</text>
<text x="283.9" y="162.2">20</text>
<text x="136.6" y="168.6">VDD_1</text>
<text x="167.2" y="168.6">PB12</text>
<text x="34.3" y="210.5">4</text>
<text x="47.8" y="210.5">3</text>
<text x="47.8" y="215.6">2</text>
</g>
<g font-size="2.3" fill="#00f">
<text x="103.9" y="12.1">GND</text>
<text x="103.9" y="14.7">3V3</text>
<text x="175.8" y="43.1" transform="rotate(-90 175.8 43.1)">PC13</text>
<text x="27.7" y="51.5">SCL_1</text>
<text x="49.3" y="49">4.7k</text>
<text x="58.2" y="50.2">4.7k 上拉电阻模块有，可不连接</text>
<text x="114" y="52.8">BLE_STATE</text>
<text x="27.7" y="54">SDA_1</text>
<text x="114" y="55.3">BLE_RX</text>
<text x="114" y="57.8">BLE_TX</text>
<text x="201.7" y="55.3">NRST</text>
<text x="239.8" y="55.3">BOOT0</text>
<text x="284.2" y="55.3">BOOT1</text>
<text x="30.2" y="62.9">IMU_INT</text>
<text x="114" y="60.4">GND</text>
<text x="114" y="62.9">3V3</text>
<text x="114" y="65.5">AT</text>
<text x="17.5" y="69.3">PZ254V-11-08P</text>
<text x="120.4" y="111.2">PC13</text>
<text x="120.4" y="113.7">OSC32_IN</text>
<text x="191" y="113.7">PB9</text>
<text x="120.4" y="116.3">OSC32_OUT4</text>
<text x="120.4" y="118.8">OSC_IN</text>
<text x="187.6" y="118.8">BOOT0</text>
<text x="191" y="116.3">PB8</text>
<text x="202.9" y="116.3">IMU_INT</text>
<text x="238.5" y="115">PC13</text>
<text x="120.4" y="121.3">OSC_OUT</text>
<text x="120.4" y="123.9">NRST</text>
<text x="191" y="123.9">PB6</text>
<text x="191" y="121.3">PB7</text>
<text x="201.7" y="123.9">SCL_1</text>
<text x="201.7" y="121.3">SDA_1</text>
<text x="238.5" y="122.6">PA0</text>
<text x="238.5" y="125.2">PA1</text>
<text x="261.4" y="125.2">PB7</text>
<text x="261.4" y="120.1">PB9</text>
<text x="261.4" y="122.6">PB8</text>
<text x="120.4" y="131.5">PA0</text>
<text x="191" y="131.5">PB3</text>
<text x="191" y="129">PB4</text>
<text x="191" y="126.4">PB5</text>
<text x="238.5" y="127.7">PA2</text>
<text x="238.5" y="130.2">PA3</text>
<text x="261.4" y="130.2">PB5</text>
<text x="261.4" y="127.7">PB6</text>
<text x="120.4" y="134">PA1</text>
<text x="120.4" y="136.6">PA2</text>
<text x="181.1" y="136.6">PA14/SWCLK</text>
<text x="189.8" y="134">PA15</text>
<text x="238.5" y="132.8">PA4</text>
<text x="238.5" y="135.3">PA5</text>
<text x="238.5" y="137.9">PA6</text>
<text x="261.4" y="135.3">PB3</text>
<text x="261.4" y="132.8">PB4</text>
<text x="261.4" y="137.9">PA15</text>
<text x="107.7" y="141.7">ADC1</text>
<text x="120.4" y="139.1">PA3</text>
<text x="120.4" y="141.7">PA4</text>
<text x="238.5" y="140.4">PA7</text>
<text x="238.5" y="142.9">PB0</text>
<text x="261.4" y="140.4">PA12</text>
<text x="261.4" y="142.9">PA11</text>
<text x="107.7" y="146.7">SEL0</text>
<text x="107.7" y="149.3">SEL1</text>
<text x="107.7" y="144.2">ADC2</text>
<text x="120.4" y="144.2">PA5</text>
<text x="120.4" y="146.7">PA6</text>
<text x="120.4" y="149.3">PA7</text>
<text x="181.5" y="144.2">PA13/SWDIO</text>
<text x="190.2" y="149.3">PA11</text>
<text x="190.2" y="146.7">PA12</text>
<text x="202.9" y="149.3">AT</text>
<text x="238.5" y="145.5">PB1</text>
<text x="238.5" y="148">PB10</text>
<text x="261.4" y="145.5">PA10/USART1_RX14</text>
<text x="261.4" y="148">PA9/USART1_TX 15</text>
<text x="107.7" y="151.8">ADC3</text>
<text x="107.7" y="154.4">ADC4</text>
<text x="120.4" y="151.8">PB0</text>
<text x="120.4" y="154.4">PB1</text>
<text x="202.9" y="151.8">BLE_TX</text>
<text x="202.9" y="154.4">BLE_RX</text>
<text x="238.5" y="150.6">PB11</text>
<text x="238.5" y="153.1">NRST</text>
<text x="261.4" y="150.6">PA8</text>
<text x="261.4" y="155.6">PB14</text>
<text x="261.4" y="153.1">PB15</text>
<text x="109" y="159.4">BLE_RX_2PB10</text>
<text x="109" y="162">BLE_TX_2 PB11</text>
<text x="120.3" y="156.9">BOOT1</text>
<text x="189.8" y="162">PB14</text>
<text x="189.8" y="159.4">PB15</text>
<text x="191" y="156.9">PA8</text>
<text x="202.9" y="156.9">BLE_STATE</text>
<text x="261.4" y="160.7">PB12</text>
<text x="261.4" y="158.2">PB13</text>
<text x="189.8" y="167.1">PB12</text>
<text x="189.8" y="164.5">PB13</text>
<text x="63.7" y="202.6">OSC32_IN</text>
<text x="92.9" y="202.6">OSC32_OUT</text>
<text x="11.6" y="215.3">OSC_IN</text>
<text x="57.4" y="210.2">OSC_OUT</text>
</g>
<g font-size="2.3" fill="#000080">
<text x="28.2" y="41.3">3V3</text>
<text x="44.7" y="38.8">3V3</text>
<text x="53.6" y="40.1">3V3</text>
<text x="161.6" y="38.8">3V3</text>
<text x="17.5" y="43.9">H1</text>
<text x="49.3" y="46.4">R47</text>
<text x="58.2" y="47.7">R48</text>
<text x="214.9" y="42.6">3V3</text>
<text x="255.5" y="46.4">3V3</text>
<text x="270.8" y="46.4">3V3</text>
<text x="166.1" y="50.2">R1</text>
<text x="166.1" y="52.8">1k</text>
<text x="178.8" y="50.2">R2</text>
<text x="178.8" y="52.8">1k</text>
<text x="219.5" y="50.2">R3</text>
<text x="219.5" y="52.8">10k</text>
<text x="260.1" y="50.2">H2</text>
<text x="265.2" y="50.2">H3</text>
<text x="249.9" y="54">R4</text>
<text x="249.9" y="59.1">10k</text>
<text x="276.6" y="54">R5</text>
<text x="276.6" y="59.1">10k</text>
<text x="166.1" y="61.7">LED1</text>
<text x="178.8" y="61.7">LED2</text>
<text x="204.2" y="61.7">SW1</text>
<text x="220.7" y="60.4">C1</text>
<text x="220.7" y="62.9">100nF</text>
<text x="255" y="69.3">GND</text>
<text x="270.3" y="69.3">GND</text>
<text x="161.1" y="76.9">GND</text>
<text x="173.8" y="76.9">GND</text>
<text x="214.4" y="73.1">GND</text>
<text x="35.8" y="107.4">3V3</text>
<text x="135.6" y="106.1">U1</text>
<text x="228.3" y="109.9">H4</text>
<text x="283" y="109.9">H5</text>
<text x="41.7" y="115">C2</text>
<text x="41.7" y="117.5">100nF</text>
<text x="54.4" y="115">C3</text>
<text x="54.4" y="117.5">100nF</text>
<text x="67.1" y="115">C4</text>
<text x="67.1" y="117.5">100nF</text>
<text x="79.8" y="115">C5</text>
<text x="79.8" y="117.5">100nF</text>
<text x="35.3" y="127.7">GND</text>
<text x="32" y="154.4">3V3</text>
<text x="41.7" y="154.4">H6</text>
<text x="52.3" y="154.4">3V3</text>
<text x="37.8" y="162">C6</text>
<text x="37.8" y="164.5">100nF</text>
<text x="51.8" y="172.1">GND</text>
<text x="138.2" y="173.4">STM32F103C8T6</text>
<text x="31.5" y="174.7">GND</text>
<text x="83.6" y="200.1">X1</text>
<text x="36.6" y="207.7">X2</text>
<text x="83.6" y="206.4">32.768kHz</text>
<text x="27.7" y="212.8">C7</text>
<text x="27.7" y="215.3">12pF 1</text>
<text x="79.8" y="210.2">C8</text>
<text x="79.8" y="212.8">12pF</text>
<text x="102.6" y="210.2">C9</text>
<text x="102.6" y="212.8">12pF</text>
<text x="59.4" y="217.9">C10</text>
<text x="59.4" y="220.4">12pF</text>
<text x="36.6" y="222.9">8MHz</text>
</g>
<g font-size="2.3" fill="#f00">
<text x="120.4" y="108.6">VBAT</text>
<text x="191.3" y="108.6">3V3</text>
<text x="202.9" y="108.6">VBAT</text>
<text x="261.4" y="112.5">3V3</text>
<text x="261.4" y="117.5">3V3</text>
<text x="120.4" y="129">3V3</text>
<text x="191.3" y="139.1">3V3</text>
<text x="238.5" y="155.6">3V3</text>
<text x="120.4" y="167.1">3V3</text>
</g>
<g font-size="1.5" fill="#000080">
<text x="119.1" y="2.1">H12</text>
<text x="129.3" y="50.4">H10</text>
</g>
</svg>
